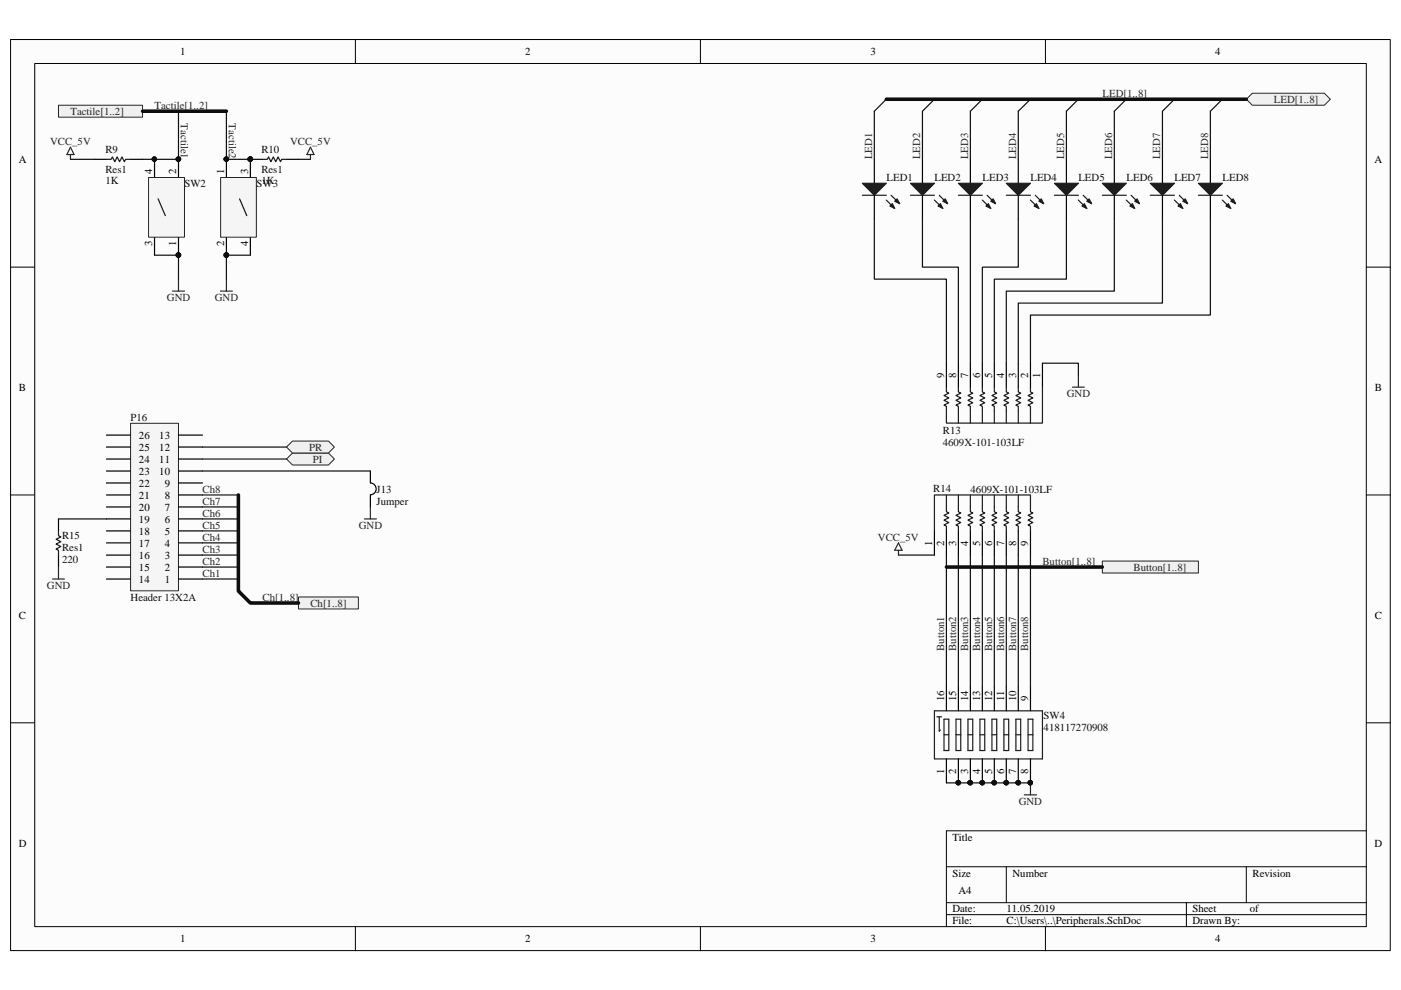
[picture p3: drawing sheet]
<svg xmlns="http://www.w3.org/2000/svg" width="297mm" height="210mm" viewBox="0 0 297 210" stroke-linecap="round" stroke-linejoin="round" font-family="sans-serif">
<path d="M2.3 8.4h292.5v193.1h-292.5z" fill="#fcfcfc"/>
<path d="M2.2 8.4h292.6v193.1h-292.6z" fill="none" stroke="#000" stroke-width=".21"/>
<path d="M7.4 13.5h282.3v183h-282.3z" fill="#fcfcfc"/>
<g fill="none" stroke="#000" stroke-width=".21">
<path d="M7.4 13.5h282.3v183h-282.3zM75.3 8.3v5.1M148.5 8.3v5.1M221.7 8.3v5.1M2.2 56.6h5.1M289.7 56.6h5.1M2.2 104.9h5.1M289.7 104.9h5.1M2.2 153.2h5.1M289.7 153.2h5.1M289.7 176.1h-89v20.4M75.3 196.5v5.1"/>
<path d="M148.5 196.5v5.1M200.7 183.8h89M200.7 191.4h89M200.7 193.9h89M213.4 183.8v7.6M221.7 196.5v5.1M251.5 191.4v5.1M264.2 183.8v7.6"/>
</g>
<path d="M185.4 33.8v5.1M185.4 41.4v5.1" fill="none" stroke="#000" stroke-width=".25"/>
<path d="M182.8 38.9h5.1l-2.5 2.5z" fill="#1c1c1c"/>
<path d="M182.8 38.9h5.1l-2.5 2.5zM187.9 42.4l1.8 1.8" fill="none" stroke="#1c1c1c" stroke-width=".25"/>
<path d="M188.7 43.7l.5-.5 .5 1z" fill="#1c1c1c"/>
<path d="M182.8 41.4h5.1M188.7 43.7l.5-.5 .5 1zM188.9 41.4l1.9 1.8" fill="none" stroke="#1c1c1c" stroke-width=".25"/>
<path d="M189.7 42.7l.5-.5 .6 1z" fill="#1c1c1c"/>
<path d="M189.7 42.7l.5-.5 .6 1z" fill="none" stroke="#1c1c1c" stroke-width=".25"/>
<path d="M195.6 33.8v5.1M195.6 41.4v5.1" fill="none" stroke="#000" stroke-width=".25"/>
<path d="M193 38.9h5.1l-2.5 2.5z" fill="#1c1c1c"/>
<path d="M193 38.9h5.1l-2.5 2.5zM198.1 42.4l1.8 1.8" fill="none" stroke="#1c1c1c" stroke-width=".25"/>
<path d="M198.9 43.7l.5-.5 .5 1z" fill="#1c1c1c"/>
<path d="M193 41.4h5.1M198.9 43.7l.5-.5 .5 1zM199.1 41.4l1.8 1.8" fill="none" stroke="#1c1c1c" stroke-width=".25"/>
<path d="M199.9 42.7l.5-.5 .5 1z" fill="#1c1c1c"/>
<path d="M199.9 42.7l.5-.5 .5 1z" fill="none" stroke="#1c1c1c" stroke-width=".25"/>
<path d="M205.7 33.8v5.1M205.7 41.4v5.1" fill="none" stroke="#000" stroke-width=".25"/>
<path d="M203.2 38.9h5.1l-2.6 2.5z" fill="#1c1c1c"/>
<path d="M203.2 38.9h5.1l-2.6 2.5zM208.3 42.4l1.8 1.8" fill="none" stroke="#1c1c1c" stroke-width=".25"/>
<path d="M209 43.7l.5-.5 .6 1z" fill="#1c1c1c"/>
<path d="M203.2 41.4h5.1M209 43.7l.5-.5 .6 1zM209.3 41.4l1.8 1.8" fill="none" stroke="#1c1c1c" stroke-width=".25"/>
<path d="M210.1 42.7l.5-.5 .5 1z" fill="#1c1c1c"/>
<path d="M210.1 42.7l.5-.5 .5 1z" fill="none" stroke="#1c1c1c" stroke-width=".25"/>
<path d="M215.9 33.8v5.1M215.9 41.4v5.1" fill="none" stroke="#000" stroke-width=".25"/>
<path d="M213.4 38.9h5.1l-2.6 2.5z" fill="#1c1c1c"/>
<path d="M213.4 38.9h5.1l-2.6 2.5zM218.5 42.4l1.8 1.8" fill="none" stroke="#1c1c1c" stroke-width=".25"/>
<path d="M219.2 43.7l.5-.5 .6 1z" fill="#1c1c1c"/>
<path d="M213.4 41.4h5.1M219.2 43.7l.5-.5 .6 1zM219.5 41.4l1.8 1.8" fill="none" stroke="#1c1c1c" stroke-width=".25"/>
<path d="M220.3 42.7l.5-.5 .5 1z" fill="#1c1c1c"/>
<path d="M220.3 42.7l.5-.5 .5 1z" fill="none" stroke="#1c1c1c" stroke-width=".25"/>
<path d="M226.1 33.8v5.1M226.1 41.4v5.1" fill="none" stroke="#000" stroke-width=".25"/>
<path d="M223.6 38.9h5l-2.5 2.5z" fill="#1c1c1c"/>
<path d="M223.6 38.9h5l-2.5 2.5zM228.6 42.4l1.8 1.8" fill="none" stroke="#1c1c1c" stroke-width=".25"/>
<path d="M229.4 43.7l.5-.5 .5 1z" fill="#1c1c1c"/>
<path d="M223.6 41.4h5M229.4 43.7l.5-.5 .5 1zM229.7 41.4l1.7 1.8" fill="none" stroke="#1c1c1c" stroke-width=".25"/>
<path d="M230.4 42.7l.5-.5 .5 1z" fill="#1c1c1c"/>
<path d="M230.4 42.7l.5-.5 .5 1z" fill="none" stroke="#1c1c1c" stroke-width=".25"/>
<path d="M236.3 33.8v5.1M236.3 41.4v5.1" fill="none" stroke="#000" stroke-width=".25"/>
<path d="M233.7 38.9h5.1l-2.5 2.5z" fill="#1c1c1c"/>
<path d="M233.7 38.9h5.1l-2.5 2.5zM238.8 42.4l1.8 1.8" fill="none" stroke="#1c1c1c" stroke-width=".25"/>
<path d="M239.6 43.7l.5-.5 .5 1z" fill="#1c1c1c"/>
<path d="M233.7 41.4h5.1M239.6 43.7l.5-.5 .5 1zM239.8 41.4l1.8 1.8" fill="none" stroke="#1c1c1c" stroke-width=".25"/>
<path d="M240.6 42.7l.5-.5 .5 1z" fill="#1c1c1c"/>
<path d="M240.6 42.7l.5-.5 .5 1z" fill="none" stroke="#1c1c1c" stroke-width=".25"/>
<path d="M246.5 33.8v5.1M246.5 41.4v5.1" fill="none" stroke="#000" stroke-width=".25"/>
<path d="M243.9 38.9h5.1l-2.5 2.5z" fill="#1c1c1c"/>
<path d="M243.9 38.9h5.1l-2.5 2.5zM249 42.4l1.8 1.8" fill="none" stroke="#1c1c1c" stroke-width=".25"/>
<path d="M249.8 43.7l.5-.5 .5 1z" fill="#1c1c1c"/>
<path d="M243.9 41.4h5.1M249.8 43.7l.5-.5 .5 1zM250 41.4l1.8 1.8" fill="none" stroke="#1c1c1c" stroke-width=".25"/>
<path d="M250.8 42.7l.5-.5 .5 1z" fill="#1c1c1c"/>
<path d="M250.8 42.7l.5-.5 .5 1z" fill="none" stroke="#1c1c1c" stroke-width=".25"/>
<path d="M256.6 33.8v5.1M256.6 41.4v5.1" fill="none" stroke="#000" stroke-width=".25"/>
<path d="M254.1 38.9h5.1l-2.6 2.5z" fill="#1c1c1c"/>
<path d="M254.1 38.9h5.1l-2.6 2.5zM259.2 42.4l1.7 1.8" fill="none" stroke="#1c1c1c" stroke-width=".25"/>
<path d="M260.4 43.2l.5 1-1-.5z" fill="#1c1c1c"/>
<path d="M254.1 41.4h5.1M260.2 41.4l1.8 1.8M260.4 43.2l.5 1-1-.5z" fill="none" stroke="#1c1c1c" stroke-width=".25"/>
<path d="M260.9 42.7l.5-.5 .6 1z" fill="#1c1c1c"/>
<path d="M260.9 42.7l.5-.5 .6 1zM200.7 82.1v1l.5 .3-1.1 .5 1.1 .5-1.1 .5 1.1 .5-1.1 .5 .6 .2v3.6h17.8v-3.6l-.5-.2 1-.5-1-.5 1-.5-1-.5 1-.5-.5-.3v-1M203.2 82.1v1l.5 .3-1 .5 1 .5-1 .5 1 .5-1 .5 .5 .2v3.6M205.7 82.1v1l.5 .3-1 .5 1 .5-1 .5 1 .5-1 .5 .5 .2v3.6M208.3 82.1v1l.5 .3-1 .5 1 .5-1 .5 1 .5-1 .5 .5 .2v3.6M210.8 82.1v1l.5 .3-1 .5 1 .5-1 .5 1 .5-1 .5 .5 .2v3.6M213.4 82.1v1l.5 .3-1.1 .5 1.1 .5-1.1 .5 1.1 .5-1.1 .5 .6 .2v3.6M215.9 82.1v1l.5 .3-1 .5 1 .5-1 .5 1 .5-1 .5 .5 .2v3.6M221 82.1v7.6h-2.5" fill="none" stroke="#1c1c1c" stroke-width=".25"/>
<path d="M200.7 77v5.1M203.2 77v5.1M205.7 77v5.1M208.3 77v5.1M210.8 77v5.1M213.4 77v5.1M215.9 77v5.1M218.5 77v5.1M221 77v5.1" fill="none" stroke="#000" stroke-width=".25"/>
<path d="M264.2 21l1.3-1.2h15.3l1.3 1.2-1.3 1.3h-15.3z" fill-rule="evenodd" fill="#f0f0f0"/>
<path d="M264.2 21l1.3-1.2h15.3l1.3 1.2-1.3 1.3h-15.3z" fill="none" stroke="#262626" stroke-width=".21"/>
<path d="M187.9 21l-2.5 2.6M198.1 21l-2.5 2.6M208.3 21l-2.6 2.6M218.5 21l-2.6 2.6M228.6 21l-2.5 2.6M238.8 21l-2.5 2.6M249 21l-2.5 2.6M259.2 21l-2.6 2.6" fill="none" stroke="#0e0e0e" stroke-width=".25"/>
<g fill="none" stroke="#1c1c1c" stroke-width=".25">
<path d="M198.1 150.7h22.9v10.2h-22.9zM198.6 152h1M199.1 152v3l.3-.2M200.1 152.5h1.1v6.6h-1.1zM200.1 155.8h1.1M202.7 152.5h1v6.6h-1zM202.7 155.8h1M205.2 152.5h1v6.6h-1zM205.2 155.8h1M207.8 152.5h1v6.6h-1zM207.8 155.8h1M210.3 152.5h1v6.6h-1z"/>
<path d="M210.3 155.8h1M212.8 152.5h1.1v6.6h-1.1zM212.8 155.8h1.1M215.4 152.5h1v6.6h-1zM215.4 155.8h1M218 152.5h1v6.6h-1zM218 155.8h1"/>
</g>
<path d="M200.7 160.9v5.1M203.2 160.9v5.1" fill="none" stroke="#000" stroke-width=".25"/>
<circle cx="203.2" cy="165.9" r=".48" fill="#0e0e0e"/>
<circle cx="203.2" cy="165.9" r=".48" fill="none" stroke="#0e0e0e" stroke-width=".21"/>
<path d="M205.7 160.9v5.1" fill="none" stroke="#000" stroke-width=".25"/>
<circle cx="205.7" cy="165.9" r=".48" fill="#0e0e0e"/>
<circle cx="205.7" cy="165.9" r=".48" fill="none" stroke="#0e0e0e" stroke-width=".21"/>
<path d="M208.3 160.9v5.1" fill="none" stroke="#000" stroke-width=".25"/>
<circle cx="208.3" cy="165.9" r=".48" fill="#0e0e0e"/>
<circle cx="208.3" cy="165.9" r=".48" fill="none" stroke="#0e0e0e" stroke-width=".21"/>
<path d="M210.8 160.9v5.1" fill="none" stroke="#000" stroke-width=".25"/>
<circle cx="210.8" cy="165.9" r=".48" fill="#0e0e0e"/>
<circle cx="210.8" cy="165.9" r=".48" fill="none" stroke="#0e0e0e" stroke-width=".21"/>
<path d="M213.4 160.9v5.1" fill="none" stroke="#000" stroke-width=".25"/>
<circle cx="213.3" cy="165.9" r=".48" fill="#0e0e0e"/>
<circle cx="213.3" cy="165.9" r=".48" fill="none" stroke="#0e0e0e" stroke-width=".21"/>
<path d="M215.9 160.9v5.1" fill="none" stroke="#000" stroke-width=".25"/>
<circle cx="215.9" cy="165.9" r=".48" fill="#0e0e0e"/>
<circle cx="215.9" cy="165.9" r=".48" fill="none" stroke="#0e0e0e" stroke-width=".21"/>
<path d="M218.5 160.9v5.1" fill="none" stroke="#000" stroke-width=".25"/>
<circle cx="218.4" cy="165.9" r=".46" fill="#0e0e0e"/>
<circle cx="218.4" cy="165.9" r=".46" fill="none" stroke="#0e0e0e" stroke-width=".21"/>
<path d="M200.7 145.6v5.1M203.2 145.6v5.1M205.7 145.6v5.1M208.3 145.6v5.1M210.8 145.6v5.1M213.4 145.6v5.1M215.9 145.6v5.1M218.5 145.6v5.1" fill="none" stroke="#000" stroke-width=".25"/>
<circle cx="203.2" cy="165.9" r=".48" fill="#0e0e0e"/>
<circle cx="203.2" cy="165.9" r=".48" fill="none" stroke="#0e0e0e" stroke-width=".21"/>
<circle cx="205.7" cy="165.9" r=".48" fill="#0e0e0e"/>
<circle cx="205.7" cy="165.9" r=".48" fill="none" stroke="#0e0e0e" stroke-width=".21"/>
<circle cx="208.3" cy="165.9" r=".48" fill="#0e0e0e"/>
<circle cx="208.3" cy="165.9" r=".48" fill="none" stroke="#0e0e0e" stroke-width=".21"/>
<circle cx="210.8" cy="165.9" r=".48" fill="#0e0e0e"/>
<circle cx="210.8" cy="165.9" r=".48" fill="none" stroke="#0e0e0e" stroke-width=".21"/>
<circle cx="213.3" cy="165.9" r=".48" fill="#0e0e0e"/>
<circle cx="213.3" cy="165.9" r=".48" fill="none" stroke="#0e0e0e" stroke-width=".21"/>
<circle cx="215.9" cy="165.9" r=".48" fill="#0e0e0e"/>
<circle cx="215.9" cy="165.9" r=".48" fill="none" stroke="#0e0e0e" stroke-width=".21"/>
<circle cx="218.4" cy="165.9" r=".46" fill="#0e0e0e"/>
<circle cx="218.4" cy="165.9" r=".46" fill="none" stroke="#0e0e0e" stroke-width=".21"/>
<path d="M198.1 112.6v5.1M200.7 112.6v5.1M203.2 112.6v5.1M205.7 112.6v5.1M208.3 112.6v5.1M210.8 112.6v5.1M213.4 112.6v5.1M215.9 112.6v5.1M218.5 112.6v5.1" fill="none" stroke="#000" stroke-width=".25"/>
<path d="M200.7 112.6v-1.1l-.6-.2 1.1-.5-1.1-.5 1.1-.5-1.1-.5 1.1-.5-.5-.3v-3.6h17.8v3.6l.5 .3-1 .5 1 .5-1 .5 1 .5-1 .5 .5 .2v1.1M200.7 104.9h-2.6v7.7M203.2 104.9v3.6l.5 .3-1 .5 1 .5-1 .5 1 .5-1 .5 .5 .2v1.1M205.7 104.9v3.6l.5 .3-1 .5 1 .5-1 .5 1 .5-1 .5 .5 .2v1.1M208.3 104.9v3.6l.5 .3-1 .5 1 .5-1 .5 1 .5-1 .5 .5 .2v1.1M210.8 104.9v3.6l.5 .3-1 .5 1 .5-1 .5 1 .5-1 .5 .5 .2v1.1M213.4 104.9v3.6l.5 .3-1.1 .5 1.1 .5-1.1 .5 1.1 .5-1.1 .5 .6 .2v1.1M215.9 104.9v3.6l.5 .3-1 .5 1 .5-1 .5 1 .5-1 .5 .5 .2v1.1" fill="none" stroke="#1c1c1c" stroke-width=".25"/>
<path d="M190.5 115.1l.8 1.6h-1.6zM190.5 116.7v1" fill="none" stroke="#262626" stroke-width=".25"/>
<path d="M233.7 119h20.4v2.5h-20.4z" fill-rule="evenodd" fill="#f0f0f0"/>
<path d="M233.7 119h20.4v2.5h-20.4z" fill="none" stroke="#262626" stroke-width=".21"/>
<path d="M217.2 168.5h2.5M218.5 166v2.5" fill="none" stroke="#262626" stroke-width=".25"/>
<circle cx="218.4" cy="165.9" r=".46" fill="#0e0e0e"/>
<circle cx="218.4" cy="165.9" r=".46" fill="none" stroke="#0e0e0e" stroke-width=".21"/>
<path d="M27.7 89.8h10.1v35.5h-10.1z" fill="#f5f5f5"/>
<path d="M27.7 89.7h10.1v35.6h-10.1z" fill="none" stroke="#262626" stroke-width=".21"/>
<g fill="none" stroke="#000" stroke-width=".25">
<path d="M22.6 99.9h5M22.6 97.3h5M22.6 94.8h5M22.6 92.2h5M37.8 99.9h5.1M37.8 97.3h5.1M37.8 94.8h5.1M37.8 92.2h5.1M22.6 117.7h5M22.6 115.1h5M22.6 112.6h5M22.6 110h5"/>
<path d="M22.6 107.5h5M22.6 104.9h5M22.6 102.4h5M37.8 117.7h5.1M37.8 115.1h5.1M37.8 112.6h5.1M37.8 110h5.1M37.8 107.5h5.1M37.8 104.9h5.1M37.8 102.4h5.1M22.6 122.8h5M22.6 120.2h5"/>
<path d="M37.8 122.8h5.1M37.8 120.2h5.1"/>
</g>
<path d="M60.7 97.3l1.3-1.2h7.6l1.3 1.2-1.3 1.3h-7.6z" fill-rule="evenodd" fill="#f0f0f0"/>
<path d="M60.7 97.3l1.3-1.2h7.6l1.3 1.2-1.3 1.3h-7.6z" fill="none" stroke="#262626" stroke-width=".21"/>
<path d="M60.7 94.8l1.3-1.3h7.6l1.3 1.3-1.3 1.3h-7.6z" fill-rule="evenodd" fill="#f0f0f0"/>
<path d="M60.7 94.8l1.3-1.3h7.6l1.3 1.3-1.3 1.3h-7.6z" fill="none" stroke="#262626" stroke-width=".21"/>
<path d="M63.3 126.6h12.7v2.5h-12.7z" fill-rule="evenodd" fill="#f0f0f0"/>
<path d="M63.3 126.6h12.7v2.5h-12.7z" fill="none" stroke="#262626" stroke-width=".21"/>
<path d="M12.4 110v2.6M12.4 117.7v2.5" fill="none" stroke="#000" stroke-width=".25"/>
<path d="M12.4 112.6v1l.5 .2-1 .5 1 .6-1 .5 1 .5-1 .5 .5 .3v1" fill="none" stroke="#1c1c1c" stroke-width=".25"/>
<path d="M11.1 122.8h2.6M12.4 120.2v2.6" fill="none" stroke="#262626" stroke-width=".25"/>
<path d="M12.4 22.3h17.8v2.5h-17.8z" fill-rule="evenodd" fill="#f0f0f0"/>
<path d="M12.4 22.3h17.8v2.5h-17.8z" fill="none" stroke="#262626" stroke-width=".21"/>
<path d="M37.8 49v5.1" fill="none" stroke="#000" stroke-width=".25"/>
<circle cx="37.8" cy="54.1" r=".49" fill="#0e0e0e"/>
<circle cx="37.8" cy="54.1" r=".49" fill="none" stroke="#0e0e0e" stroke-width=".21"/>
<path d="M37.8 33.8v5.1" fill="none" stroke="#000" stroke-width=".25"/>
<circle cx="37.8" cy="33.7" r=".48" fill="#0e0e0e"/>
<circle cx="37.8" cy="33.7" r=".48" fill="none" stroke="#0e0e0e" stroke-width=".21"/>
<path d="M32.8 33.8v5.1M32.8 49v5.1" fill="none" stroke="#000" stroke-width=".25"/>
<circle cx="32.7" cy="33.7" r=".46" fill="#0e0e0e"/>
<circle cx="32.7" cy="33.7" r=".46" fill="none" stroke="#0e0e0e" stroke-width=".21"/>
<g fill="none" stroke="#1c1c1c" stroke-width=".25">
<path d="M33.3 39.4h4M35.3 39.4v2.5M33.3 48.5h4M35.3 46v2.5"/>
<circle cx="32.7" cy="39.3" r=".46"/>
<circle cx="37.8" cy="39.3" r=".48"/>
<circle cx="32.7" cy="48.5" r=".48"/>
<circle cx="35.3" cy="45.7" r=".24"/>
<circle cx="35.3" cy="42.1" r=".24"/>
<circle cx="37.8" cy="48.5" r=".49"/>
</g>
<path d="M31.5 37.7h7.6v12.6h-7.6z" fill="#f5f5f5"/>
<path d="M31.5 37.6h7.6v12.7h-7.6z" fill="none" stroke="#262626" stroke-width=".21"/>
<path d="M33.5 42.2l1.5 3.5" fill="none" stroke="#151515" stroke-width=".25"/>
<circle cx="37.8" cy="54.1" r=".49" fill="#0e0e0e"/>
<circle cx="37.8" cy="54.1" r=".49" fill="none" stroke="#0e0e0e" stroke-width=".21"/>
<circle cx="37.8" cy="33.7" r=".48" fill="#0e0e0e"/>
<circle cx="37.8" cy="33.7" r=".48" fill="none" stroke="#0e0e0e" stroke-width=".21"/>
<circle cx="32.7" cy="33.7" r=".46" fill="#0e0e0e"/>
<circle cx="32.7" cy="33.7" r=".46" fill="none" stroke="#0e0e0e" stroke-width=".21"/>
<path d="M48 33.8v5.1" fill="none" stroke="#000" stroke-width=".25"/>
<circle cx="48" cy="33.7" r=".48" fill="#0e0e0e"/>
<circle cx="48" cy="33.7" r=".48" fill="none" stroke="#0e0e0e" stroke-width=".21"/>
<path d="M48 49v5.1" fill="none" stroke="#000" stroke-width=".25"/>
<circle cx="48" cy="54.1" r=".49" fill="#0e0e0e"/>
<circle cx="48" cy="54.1" r=".49" fill="none" stroke="#0e0e0e" stroke-width=".21"/>
<path d="M53.1 33.8v5.1" fill="none" stroke="#000" stroke-width=".25"/>
<circle cx="53.1" cy="33.7" r=".48" fill="#0e0e0e"/>
<circle cx="53.1" cy="33.7" r=".48" fill="none" stroke="#0e0e0e" stroke-width=".21"/>
<path d="M53.1 49v5.1" fill="none" stroke="#000" stroke-width=".25"/>
<g fill="none" stroke="#1c1c1c" stroke-width=".25">
<path d="M48.5 39.4h4.1M50.5 39.4v2.5M48.5 48.5h4.1M50.3 45.5h.4l-.1 .4h-.3zM50.3 42h.4l-.1 .3h-.3zM50.5 46v2.5"/>
<circle cx="48" cy="39.3" r=".48"/>
<circle cx="53.1" cy="39.3" r=".48"/>
<circle cx="48" cy="48.5" r=".49"/>
<circle cx="53.1" cy="48.5" r=".49"/>
</g>
<path d="M46.8 37.7h7.6v12.6h-7.6z" fill="#f5f5f5"/>
<path d="M46.8 37.6h7.6v12.7h-7.6z" fill="none" stroke="#262626" stroke-width=".21"/>
<path d="M50.8 42.2l1.5 3.5" fill="none" stroke="#151515" stroke-width=".25"/>
<circle cx="48" cy="33.7" r=".48" fill="#0e0e0e"/>
<circle cx="48" cy="33.7" r=".48" fill="none" stroke="#0e0e0e" stroke-width=".21"/>
<circle cx="48" cy="54.1" r=".49" fill="#0e0e0e"/>
<circle cx="48" cy="54.1" r=".49" fill="none" stroke="#0e0e0e" stroke-width=".21"/>
<circle cx="53.1" cy="33.7" r=".48" fill="#0e0e0e"/>
<circle cx="53.1" cy="33.7" r=".48" fill="none" stroke="#0e0e0e" stroke-width=".21"/>
<path d="M14.9 31.2l.8 1.6h-1.5zM14.9 32.8v1M65.8 31.2l.8 1.6h-1.5zM65.8 32.8v1M37.8 59.2v2.5M48 59.2v2.5M36.6 61.7h2.5M46.7 61.7h2.6" fill="none" stroke="#262626" stroke-width=".25"/>
<path d="M53.1 33.8h2.6M60.7 33.8h2.6" fill="none" stroke="#000" stroke-width=".25"/>
<circle cx="53.1" cy="33.7" r=".48" fill="#0e0e0e"/>
<circle cx="53.1" cy="33.7" r=".48" fill="none" stroke="#0e0e0e" stroke-width=".21"/>
<path d="M55.7 33.8h1l.2-.5 .5 1 .6-1 .5 1 .5-1 .5 1 .2-.5h1" fill="none" stroke="#1c1c1c" stroke-width=".25"/>
<circle cx="53.1" cy="33.7" r=".48" fill="#0e0e0e"/>
<circle cx="53.1" cy="33.7" r=".48" fill="none" stroke="#0e0e0e" stroke-width=".21"/>
<path d="M20 33.8h2.6M27.6 33.8h2.6M78.5 99.9v2.5M78.5 104.9v2.6M78.6 102.4a1.25 1.25 0 0 1 1.2 1.3 1.25 1.25 0 0 1-1.3 1.2" fill="none" stroke="#000" stroke-width=".25"/>
<path d="M22.6 33.8h1l.2-.5 .5 1 .5-1 .6 1 .5-1 .5 1 .2-.5h1" fill="none" stroke="#1c1c1c" stroke-width=".25"/>
<path d="M228.6 79.5v2.6M227.4 82.1h2.5" fill="none" stroke="#262626" stroke-width=".25"/>
<g fill="none" stroke="#0e0e0e" stroke-width=".25">
<path d="M185.4 23.6v10.2M195.6 23.6v10.2M205.7 23.6v10.2M215.9 23.6v10.2M226.1 23.6v10.2M236.3 23.6v10.2M246.5 23.6v10.2M256.6 23.6v10.2M185.4 46.5v12.7h15.3v17.8M195.6 46.5v10.1h7.6v20.4M205.7 46.5v30.5M215.9 46.5v10.1h-7.6v20.4"/>
<path d="M226.1 46.5v12.7h-15.3v17.8M236.3 46.5v15.2h-22.9v15.3M246.5 46.5v17.8h-30.6v12.7M256.6 46.5v20.3h-38.1v10.2M190.5 117.7h7.6M203.2 117.7v27.9M205.7 117.7v27.9M208.3 117.7v27.9M210.8 117.7v27.9M213.4 117.7v27.9M215.9 117.7v27.9M218.5 117.7v27.9"/>
<path d="M200.7 166h17.8"/>
</g>
<circle cx="203.2" cy="165.9" r=".48" fill="#0e0e0e"/>
<circle cx="203.2" cy="165.9" r=".48" fill="none" stroke="#0e0e0e" stroke-width=".21"/>
<circle cx="205.7" cy="165.9" r=".48" fill="#0e0e0e"/>
<circle cx="205.7" cy="165.9" r=".48" fill="none" stroke="#0e0e0e" stroke-width=".21"/>
<circle cx="208.3" cy="165.9" r=".48" fill="#0e0e0e"/>
<circle cx="208.3" cy="165.9" r=".48" fill="none" stroke="#0e0e0e" stroke-width=".21"/>
<circle cx="210.8" cy="165.9" r=".48" fill="#0e0e0e"/>
<circle cx="210.8" cy="165.9" r=".48" fill="none" stroke="#0e0e0e" stroke-width=".21"/>
<circle cx="213.3" cy="165.9" r=".48" fill="#0e0e0e"/>
<circle cx="213.3" cy="165.9" r=".48" fill="none" stroke="#0e0e0e" stroke-width=".21"/>
<circle cx="215.9" cy="165.9" r=".48" fill="#0e0e0e"/>
<circle cx="215.9" cy="165.9" r=".48" fill="none" stroke="#0e0e0e" stroke-width=".21"/>
<circle cx="218.4" cy="165.9" r=".46" fill="#0e0e0e"/>
<circle cx="218.4" cy="165.9" r=".46" fill="none" stroke="#0e0e0e" stroke-width=".21"/>
<path d="M48 23.6v10.2h5.1M42.9 94.8h17.8M42.9 97.3h17.8M12.4 110h10.2M42.9 117.7h7.6M42.9 115.1h7.6M42.9 112.6h7.6M42.9 110h7.6M42.9 107.5h7.6M42.9 104.9h7.6M42.9 122.8h7.6M42.9 120.2h7.6" fill="none" stroke="#0e0e0e" stroke-width=".25"/>
<circle cx="53.1" cy="33.7" r=".48" fill="#0e0e0e"/>
<circle cx="53.1" cy="33.7" r=".48" fill="none" stroke="#0e0e0e" stroke-width=".21"/>
<circle cx="48" cy="33.7" r=".48" fill="#0e0e0e"/>
<circle cx="48" cy="33.7" r=".48" fill="none" stroke="#0e0e0e" stroke-width=".21"/>
<path d="M37.8 23.6v10.2h-7.6" fill="none" stroke="#0e0e0e" stroke-width=".25"/>
<circle cx="37.8" cy="33.7" r=".48" fill="#0e0e0e"/>
<circle cx="37.8" cy="33.7" r=".48" fill="none" stroke="#0e0e0e" stroke-width=".21"/>
<circle cx="32.7" cy="33.7" r=".46" fill="#0e0e0e"/>
<circle cx="32.7" cy="33.7" r=".46" fill="none" stroke="#0e0e0e" stroke-width=".21"/>
<path d="M53.1 54.1h-5.1v5.1" fill="none" stroke="#0e0e0e" stroke-width=".25"/>
<circle cx="48" cy="54.1" r=".49" fill="#0e0e0e"/>
<circle cx="48" cy="54.1" r=".49" fill="none" stroke="#0e0e0e" stroke-width=".21"/>
<path d="M32.8 54.1h5v5.1" fill="none" stroke="#0e0e0e" stroke-width=".25"/>
<circle cx="37.8" cy="54.1" r=".49" fill="#0e0e0e"/>
<circle cx="37.8" cy="54.1" r=".49" fill="none" stroke="#0e0e0e" stroke-width=".21"/>
<path d="M14.9 33.8h5.1M63.3 33.8h2.5M221 77h7.6v2.5M42.9 99.9h35.6M200.7 117.7v27.9" fill="none" stroke="#0e0e0e" stroke-width=".25"/>
<path d="M30.2 23.6h17.8M187.9 21h76.3M50.5 104.9v20.4l2.6 2.5h10.2M200.7 120.2h33" fill="none" stroke="#0e0e0e" stroke-width=".76"/>
<path d="M77.3 110h2.5M78.5 107.5v2.5" fill="none" stroke="#262626" stroke-width=".25"/>
<g font-size="2.3">
<text x="38.2" y="11.7">1</text>
<text x="111.4" y="11.7">2</text>
<text x="184.5" y="11.7">3</text>
<text x="257.6" y="11.7">4</text>
<text x="4" y="34.5">A</text>
<text x="291.4" y="34.5">A</text>
<text x="32.3" y="36.8" transform="rotate(-90 32.3 36.8)">4</text>
<text x="37.4" y="36.8" transform="rotate(-90 37.4 36.8)">2</text>
<text x="47.5" y="36.8" transform="rotate(-90 47.5 36.8)">1</text>
<text x="52.6" y="36.8" transform="rotate(-90 52.6 36.8)">3</text>
<text x="32.3" y="52.2" transform="rotate(-90 32.3 52.2)">3</text>
<text x="37.4" y="52.2" transform="rotate(-90 37.4 52.2)">1</text>
<text x="47.5" y="52.2" transform="rotate(-90 47.5 52.2)">2</text>
<text x="52.6" y="52.2" transform="rotate(-90 52.6 52.2)">4</text>
<text x="4" y="82.8">B</text>
<text x="200.2" y="80.1" transform="rotate(-90 200.2 80.1)">9</text>
<text x="202.7" y="80.1" transform="rotate(-90 202.7 80.1)">8</text>
<text x="205.3" y="80.1" transform="rotate(-90 205.3 80.1)">7</text>
<text x="207.8" y="80.1" transform="rotate(-90 207.8 80.1)">6</text>
<text x="210.4" y="80.1" transform="rotate(-90 210.4 80.1)">5</text>
<text x="212.9" y="80.1" transform="rotate(-90 212.9 80.1)">4</text>
<text x="215.4" y="80.1" transform="rotate(-90 215.4 80.1)">3</text>
<text x="218" y="80.1" transform="rotate(-90 218 80.1)">2</text>
<text x="220.5" y="80.1" transform="rotate(-90 220.5 80.1)">1</text>
<text x="291.5" y="82.8">B</text>
<text x="29.5" y="95.6">25</text>
<text x="29.5" y="93">26</text>
<text x="33.8" y="95.6">12</text>
<text x="33.8" y="93">13</text>
<text x="29.5" y="100.7">23</text>
<text x="29.5" y="98.1">24</text>
<text x="33.8" y="100.7">10</text>
<text x="33.8" y="98.1">11</text>
<text x="29.5" y="105.7">21</text>
<text x="29.5" y="103.2">22</text>
<text x="34.9" y="105.7">8</text>
<text x="34.9" y="103.2">9</text>
<text x="29.5" y="113.4">18</text>
<text x="29.5" y="110.8">19</text>
<text x="29.5" y="108.3">20</text>
<text x="34.9" y="113.4">5</text>
<text x="34.9" y="110.8">6</text>
<text x="34.9" y="108.3">7</text>
<text x="29.5" y="118.4">16</text>
<text x="29.5" y="115.9">17</text>
<text x="34.9" y="118.4">3</text>
<text x="34.9" y="115.9">4</text>
<text x="197.7" y="115.8" transform="rotate(-90 197.7 115.8)">1</text>
<text x="200.2" y="115.8" transform="rotate(-90 200.2 115.8)">2</text>
<text x="202.7" y="115.8" transform="rotate(-90 202.7 115.8)">3</text>
<text x="205.3" y="115.8" transform="rotate(-90 205.3 115.8)">4</text>
<text x="207.8" y="115.8" transform="rotate(-90 207.8 115.8)">5</text>
<text x="210.4" y="115.8" transform="rotate(-90 210.4 115.8)">6</text>
<text x="212.9" y="115.8" transform="rotate(-90 212.9 115.8)">7</text>
<text x="215.4" y="115.8" transform="rotate(-90 215.4 115.8)">8</text>
<text x="218" y="115.8" transform="rotate(-90 218 115.8)">9</text>
<text x="29.5" y="123.5">14</text>
<text x="29.5" y="121">15</text>
<text x="34.9" y="123.5">1</text>
<text x="34.9" y="121">2</text>
<text x="4" y="131.2">C</text>
<text x="291.5" y="131.2">C</text>
<text x="200.2" y="148.7" transform="rotate(-90 200.2 148.7)">16</text>
<text x="202.7" y="148.7" transform="rotate(-90 202.7 148.7)">15</text>
<text x="205.3" y="148.7" transform="rotate(-90 205.3 148.7)">14</text>
<text x="207.8" y="148.7" transform="rotate(-90 207.8 148.7)">13</text>
<text x="210.4" y="148.7" transform="rotate(-90 210.4 148.7)">12</text>
<text x="212.9" y="148.7" transform="rotate(-90 212.9 148.7)">11</text>
<text x="215.4" y="148.7" transform="rotate(-90 215.4 148.7)">10</text>
<text x="218" y="148.7" transform="rotate(-90 218 148.7)">9</text>
<text x="200.2" y="164.1" transform="rotate(-90 200.2 164.1)">1</text>
<text x="202.7" y="164.1" transform="rotate(-90 202.7 164.1)">2</text>
<text x="205.3" y="164.1" transform="rotate(-90 205.3 164.1)">3</text>
<text x="207.8" y="164.1" transform="rotate(-90 207.8 164.1)">4</text>
<text x="210.4" y="164.1" transform="rotate(-90 210.4 164.1)">5</text>
<text x="212.9" y="164.1" transform="rotate(-90 212.9 164.1)">6</text>
<text x="215.4" y="164.1" transform="rotate(-90 215.4 164.1)">7</text>
<text x="218" y="164.1" transform="rotate(-90 218 164.1)">8</text>
<text x="4" y="179.5">D</text>
<text x="201.9" y="178.2">Title</text>
<text x="291.4" y="179.5">D</text>
<text x="201.9" y="185.8">Size</text>
<text x="214.7" y="185.8">Number</text>
<text x="265.6" y="185.8">Revision</text>
<text x="203.2" y="189.7">A4</text>
<text x="201.9" y="193.5">Date:</text>
<text x="201.9" y="196">File:</text>
<text x="213.4" y="196">C:\Users\..\Peripherals.SchDoc</text>
<text x="213.4" y="193.5">11.05.2019</text>
<text x="252.8" y="193.5">Sheet</text>
<text x="252.8" y="196">Drawn By:</text>
<text x="265" y="193.5">of</text>
<text x="38.2" y="199.8">1</text>
<text x="111.4" y="199.8">2</text>
<text x="184.5" y="199.8">3</text>
<text x="257.6" y="199.8">4</text>
</g>
<g font-size="2.3" fill="#262626">
<text x="32.8" y="23.1">Tactile[1..2]</text>
<text x="233.8" y="20.6">LED[1..8]</text>
<text x="270.1" y="21.8">LED[1..8]</text>
<text x="14.9" y="24.4">Tactile[1..2]</text>
<text x="38.4" y="26.2" transform="rotate(90 38.4 26.2)">Tactile1</text>
<text x="48.5" y="26.2" transform="rotate(90 48.5 26.2)">Tactile2</text>
<text x="10.6" y="30.7">VCC_5V</text>
<text x="61.5" y="30.7">VCC_5V</text>
<text x="184.9" y="33.8" transform="rotate(-90 184.9 33.8)">LED1</text>
<text x="195.1" y="33.8" transform="rotate(-90 195.1 33.8)">LED2</text>
<text x="205.3" y="33.8" transform="rotate(-90 205.3 33.8)">LED3</text>
<text x="215.4" y="33.8" transform="rotate(-90 215.4 33.8)">LED4</text>
<text x="225.6" y="33.8" transform="rotate(-90 225.6 33.8)">LED5</text>
<text x="235.8" y="33.8" transform="rotate(-90 235.8 33.8)">LED6</text>
<text x="246" y="33.8" transform="rotate(-90 246 33.8)">LED7</text>
<text x="256.2" y="33.8" transform="rotate(-90 256.2 33.8)">LED8</text>
<text x="35.4" y="63.8">GND</text>
<text x="45.5" y="63.8">GND</text>
<text x="226.2" y="84.1">GND</text>
<text x="65.6" y="95.6">PR</text>
<text x="66.3" y="98.1">PI</text>
<text x="43" y="107">Ch7</text>
<text x="43" y="104.5">Ch8</text>
<text x="43" y="112.1">Ch5</text>
<text x="43" y="109.6">Ch6</text>
<text x="76.1" y="112.1">GND</text>
<text x="43" y="119.7">Ch2</text>
<text x="43" y="117.2">Ch3</text>
<text x="43" y="114.6">Ch4</text>
<text x="186.1" y="114.6">VCC_5V</text>
<text x="221" y="119.7">Button[1..8]</text>
<text x="9.9" y="124.8">GND</text>
<text x="43" y="122.3">Ch1</text>
<text x="240.3" y="121">Button[1..8]</text>
<text x="55.7" y="127.4">Ch[1..8]</text>
<text x="65.8" y="128.7">Ch[1..8]</text>
<text x="200.2" y="138" transform="rotate(-90 200.2 138)">Button1</text>
<text x="202.7" y="138" transform="rotate(-90 202.7 138)">Button2</text>
<text x="205.3" y="138" transform="rotate(-90 205.3 138)">Button3</text>
<text x="207.8" y="138" transform="rotate(-90 207.8 138)">Button4</text>
<text x="210.4" y="138" transform="rotate(-90 210.4 138)">Button5</text>
<text x="212.9" y="138" transform="rotate(-90 212.9 138)">Button6</text>
<text x="215.4" y="138" transform="rotate(-90 215.4 138)">Button7</text>
<text x="218" y="138" transform="rotate(-90 218 138)">Button8</text>
<text x="216" y="170.6">GND</text>
</g>
<g font-size="2.3" fill="#0e0e0e">
<text x="22.3" y="32.5">R9</text>
<text x="55.4" y="32.5">R10</text>
<text x="22.3" y="39.1">1K</text>
<text x="22.3" y="36.6">Res1</text>
<text x="39.1" y="39.6">SW2</text>
<text x="54.4" y="39.6">SW3</text>
<text x="55.4" y="39.1">1K</text>
<text x="55.4" y="36.6">Res1</text>
<text x="188" y="38.4">LED1</text>
<text x="198.1" y="38.4">LED2</text>
<text x="208.3" y="38.4">LED3</text>
<text x="218.5" y="38.4">LED4</text>
<text x="228.6" y="38.4">LED5</text>
<text x="238.8" y="38.4">LED6</text>
<text x="249" y="38.4">LED7</text>
<text x="259.2" y="38.4">LED8</text>
<text x="27.7" y="89.2">P16</text>
<text x="199.9" y="92">R13</text>
<text x="199.9" y="94.6">4609X-101-103LF</text>
<text x="79.8" y="104.5">J13</text>
<text x="79.8" y="107">Jumper</text>
<text x="197.9" y="104.2">R14</text>
<text x="205.8" y="104.5">4609X-101-103LF</text>
<text x="13.2" y="119.5">220</text>
<text x="13.2" y="114.4">R15</text>
<text x="13.2" y="116.9">Res1</text>
<text x="27.7" y="127.4">Header 13X2A</text>
<text x="221.3" y="152.5">SW4</text>
<text x="221.3" y="155.1">418117270908</text>
</g>
</svg>
